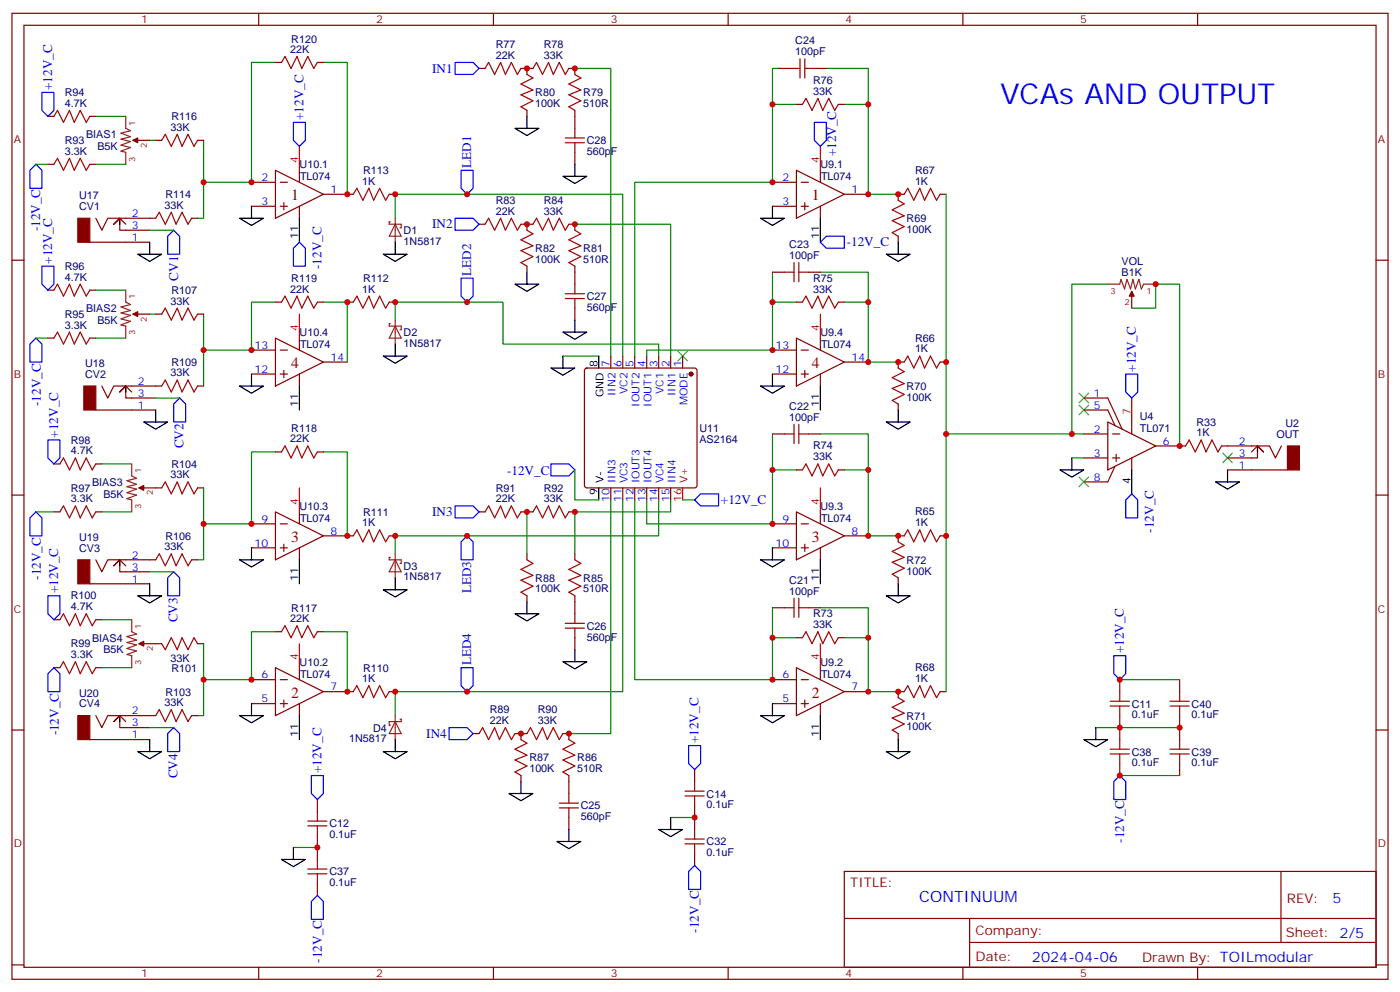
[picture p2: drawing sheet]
<svg xmlns="http://www.w3.org/2000/svg" width="412mm" height="292mm" viewBox="0 0 412 292" stroke-linecap="round" stroke-linejoin="round" font-family="sans-serif">
<g fill="none" stroke="#870000" stroke-width=".35">
<path d="M3.5 3.9h405.4v284.4h-405.4zM7.1 7.4h398.2v277.3h-398.2zM76.2 3.9v3.5M81.1 18.4h1.8M93.5 18.4h1.7M145.3 3.9v3.5M214.5 3.9v3.5M283.6 3.9v3.5M352.8 3.9v3.5M14.1 34.3h1.8M26.5 34.3h1.7M141.1 20.1h1.8"/>
<path d="M153.5 20.1h3.5M155.2 20.1v1.8M155.2 32.5v1.8M167.6 20.1h1.7v1.8M169.3 32.5v5.3M229.3 20.1h3.5M234.6 30.7h1.8M239.9 20.1h3.5M246.9 30.7h1.8M14.1 48.4h1.8M26.5 48.4h1.7M40.6 41.3h3.5"/>
<path d="M45.9 41.3h1.7M58.2 41.3h1.8M74.1 53.7h7M81.1 50.1l14.1 7.1-14.1 7zM82.5 53.7h2.2M83.6 59.7v2.1M88.2 50.1v3.6M95.2 57.2h8.9M114.7 57.2h1.7M169.3 44.8v3.6M227.5 53.7h7.1M234.6 50.1l14.1 7.1-14.1 7z"/>
<path d="M236 53.7h2.1M237.1 59.7v2.1M241.7 50.1v3.6M248.7 57.2h7.1M266.3 57.2h-1.7v1.7M276.9 57.2h1.8M3.5 76.6h3.6M26.5 71.3h17.6M28.2 64.2l1.8 3.6 1.7-3.6h14.2M37 66l-1.7-1.8-1.8 1.8 1.8-1.8v3.6h8.8M56.4 64.2h1.8M74.1 60.7h7"/>
<path d="M82.5 60.7h2.2M88.2 60.7v3.5M141.1 66h1.8M153.5 66h3.5M155.2 66v1.8M155.2 78.4v1.7M167.6 66h1.7v1.8M169.3 78.4v5.2M227.5 60.7h7.1M236 60.7h2.1M241.7 60.7v3.5M264.6 69.5v1.8"/>
<path d="M405.3 76.6h3.6M14.1 99.5h1.8M14.1 85.4h1.8M26.5 99.5h1.7M26.5 85.4h1.7M40.6 92.5h3.5M45.9 92.5h1.7M58.2 92.5h1.8M81.1 99.5l14.1 7.1-14.1 7zM81.1 88.9h1.8M88.2 99.5v3.5M93.5 88.9h1.7"/>
<path d="M102.3 88.9h1.8M114.7 88.9h1.7M169.3 90.7v3.5M227.5 80.1h3.6M234.6 99.5l14.1 7.1-14.1 7zM234.6 88.9h1.8M238.1 80.1h3.6M241.7 99.5v3.5M246.9 88.9h1.8M333.4 87.2v3.5M30 113.6l1.7 3.6 1.8-3.6h14.1M38.8 115.4l-1.8-1.8-1.7 1.8 1.7-1.8v3.6h8.9"/>
<path d="M58.2 113.6h1.8M74.1 103h7M74.1 110.1h7M82.5 103h2.2M82.5 110.1h2.2M83.6 109v2.2M88.2 110.1v3.5M95.2 106.6h7.1M172.4 108.5l.5-.2h31.7l.5 .2 .2 .5v33.9l-.2 .5-.5 .2h-31.7l-.5-.2-.2-.5v-33.9zM179.9 104.8v3.5M183.4 104.8v3.5M187 104.8v3.5"/>
<path d="M190.5 104.8v3.5M194 104.8v3.5M197.6 104.8v3.5M201.1 104.8v3.5M227.5 103h7.1M227.5 110.1h7.1M236 103h2.1M236 110.1h2.1M237.1 109v2.2M241.7 110.1v3.5M248.7 106.6h7.1M264.6 118.9v1.8"/>
<path d="M266.3 106.6h-1.7v1.7M276.9 106.6h1.8M319.3 117.2h7l4.3 9.1M15.9 136.6h1.7M28.2 136.6h1.8M28.2 120.7h17.7M81.1 133h1.8M93.5 133h1.7M227.5 127.7h3.6M234.6 138.3h1.8M238.1 127.7h3.6M246.9 138.3h1.8"/>
<path d="M319.3 127.7h7M319.3 120.7h7l2.1 4.6M319.3 134.8h7M326.3 124.2l14.1 7.1-14.1 7zM327.7 127.7h2.1M327.7 134.8h2.1M328.4 137.3l-2.1 4.6h-7M328.8 133.7v2.2M333.4 124.2v3.5M333.4 134.8v3.5M340.4 131.3h8.8M359.8 131.3h14.1l1.8 3.5 1.8-3.5"/>
<path d="M361.6 138.3h17.6M368.7 133l1.7-1.7 1.8 1.7-1.8-1.7v3.5h-8.8M3.5 145.7h3.6M15.9 150.7h1.7M28.2 150.7h1.8M42.3 143.6h5.3M58.2 143.6h1.8M74.1 154.2h7M81.1 150.7l14.1 7-14.1 7.1zM82.5 154.2h2.2M88.2 150.7v3.5M95.2 157.7h8.9"/>
<path d="M114.7 157.7h1.7M141.1 150.7h1.8M153.5 150.7h3.5M167.6 150.7h1.7M179.9 143.6v3.5M183.4 143.6v3.5M187 143.6v3.5M190.5 143.6v3.5M194 143.6v3.5M197.6 143.6v3.5M227.5 154.2h7.1M234.6 150.7l14.1 7-14.1 7.1z"/>
<path d="M236 154.2h2.1M241.7 150.7v3.5M248.7 157.7h7.1M266.3 157.7h-1.7v1.8M276.9 157.7h1.8M405.3 145.7h3.6M26.5 171.8h17.6M28.2 164.8l1.8 3.5 1.7-3.5h14.2M37 166.5l-1.7-1.7-1.8 1.7 1.8-1.7v3.5h8.8M56.4 164.8h1.8M74.1 161.3h7M82.5 161.3h2.2"/>
<path d="M83.6 160.2v2.1M88.2 161.3v3.5M155.2 163v1.8M155.2 175.4v1.7M169.3 163v1.8M169.3 175.4v5.3M227.5 161.3h7.1M227.5 178.9h3.6M236 161.3h2.1M237.1 160.2v2.1M238.1 178.9h3.6M241.7 161.3v3.5"/>
<path d="M264.6 170.1v1.7M15.9 196.5h1.7M15.9 182.4h1.7M28.2 196.5h1.8M28.2 182.4h1.8M42.3 189.5h5.3M58.2 189.5h1.8M81.1 196.5l14.1 7.1-14.1 7zM81.1 185.9h1.8M88.2 196.5v3.6M93.5 185.9h1.7M169.3 187.7v3.5"/>
<path d="M234.6 196.5l14.1 7.1-14.1 7zM234.6 187.7h1.8M241.7 196.5v3.6M246.9 187.7h1.8M3.5 214.9h3.6M26.5 217.7h17.6M28.2 210.6l1.8 3.6 1.7-3.6h14.2M37 212.4l-1.7-1.8-1.8 1.8 1.8-1.8v3.6h8.8M56.4 210.6h1.8M74.1 200.1h7M74.1 207.1h7M82.5 200.1h2.2"/>
<path d="M82.5 207.1h2.2M83.6 206.1v2.1M88.2 207.1v3.5M95.2 203.6h8.9M114.7 203.6h1.7M139.3 215.9h1.8M151.7 215.9h3.5M153.5 215.9v1.8M165.8 215.9h1.8v1.8M227.5 200.1h7.1M227.5 207.1h7.1M236 200.1h2.1"/>
<path d="M236 207.1h2.1M237.1 206.1v2.1M241.7 207.1v3.5M248.7 203.6h7.1M264.6 215.9v1.8M266.3 203.6h-1.7v1.8M276.9 203.6h1.8M329.8 200.1v3.5M329.8 210.6v7.1M347.5 200.1v3.5M347.5 210.6v7.1M405.3 214.9h3.6"/>
<path d="M93.5 235.3v3.6M153.5 228.3v1.7M167.6 228.3v5.3M204.6 226.5v3.5M204.6 237.1v7.1M329.8 224.8v3.5M347.5 224.8v3.5M93.5 245.9v7.1M167.6 240.6v3.6M204.6 251.2v3.5M248.7 256.5h156.6v28.2h-156.6zM377.3 256.5v20.9"/>
<path d="M93.5 260v3.6M248.7 270.4h156.5M285.6 277.4h119.6M285.6 270.4v14.1M3.5 284h3.6M76.2 284.7v3.6M145.3 284.7v3.6M214.5 284.7v3.6M283.6 284.7v3.6M352.8 284.7v3.6M405.3 284h3.6"/>
</g>
<g fill="none" stroke="#a10000" stroke-width=".35">
<path d="M82.9 18.4l1.1-1.8 1.7 3.5 1.8-3.5 1.4 3.5 1.8-3.5 1.7 3.5 1.1-1.7M235.7 17.3v5.7M237.1 17.3v5.7M15.9 34.3l1-1.8 1.8 3.5 1.8-3.5 1.4 3.5 1.7-3.5 1.8 3.5 1.1-1.7M142.9 20.1l1-1.7 1.8 3.5 1.8-3.5 1.4 3.5 1.7-3.5 1.8 3.5 1.1-1.8M155.2 21.9l1.8 1.1-3.5 1.7 3.5 1.8-3.5 1.4 3.5 1.8-3.5 1.7 1.7 1.1M157 20.1l1-1.7 1.8 3.5 1.8-3.5 1.4 3.5 1.7-3.5 1.8 3.5 1.1-1.8M169.3 37.8v2.8M169.3 21.9l1.8 1.1-3.5 1.7 3.5 1.8-3.5 1.4 3.5 1.8-3.5 1.7 1.7 1.1M232.8 20.1h2.9M236.4 30.7l1-1.7 1.8 3.5 1.7-3.5 1.5 3.5 1.7-3.5 1.8 3.5 1-1.8M237.1 20.1h2.8"/>
<path d="M15.9 48.4l1-1.8 1.8 3.5 1.8-3.5 1.4 3.5 1.7-3.5 1.8 3.5 1.1-1.7M47.6 41.3l1.1-1.8 1.7 3.6 1.8-3.6 1.4 3.6 1.8-3.6 1.7 3.6 1.1-1.8M104.1 57.2l1-1.8 1.8 3.5 1.8-3.5 1.4 3.5 1.7-3.5 1.8 3.5 1.1-1.7M166.5 40.6h5.7M166.5 42h5.7M169.3 42v2.8M264.6 58.9l1.7 1.1-3.5 1.8 3.5 1.7-3.5 1.4 3.5 1.8-3.5 1.8 1.8 1M266.3 57.2l1.1-1.8 1.8 3.5 1.7-3.5 1.4 3.5 1.8-3.5 1.8 3.5 1-1.7M45.9 64.2l1-1.7 1.8 3.5 1.7-3.5 1.5 3.5 1.7-3.5 1.8 3.5 1-1.8M142.9 66l1-1.8 1.8 3.6 1.8-3.6 1.4 3.6 1.7-3.6 1.8 3.6 1.1-1.8M155.2 67.8l1.8 1-3.5 1.8 3.5 1.8-3.5 1.4 3.5 1.7-3.5 1.8 1.7 1.1M157 66l1-1.8 1.8 3.6 1.8-3.6 1.4 3.6 1.7-3.6 1.8 3.6 1.1-1.8"/>
<path d="M169.3 67.8l1.8 1-3.5 1.8 3.5 1.8-3.5 1.4 3.5 1.7-3.5 1.8 1.7 1.1M233.9 77.3v5.6M235.3 77.3v5.6M15.9 99.5l1-1.7 1.8 3.5 1.8-3.5 1.4 3.5 1.7-3.5 1.8 3.5 1.1-1.8M15.9 85.4l1-1.8 1.8 3.6 1.8-3.6 1.4 3.6 1.7-3.6 1.8 3.6 1.1-1.8M47.6 92.5l1.1-1.8 1.7 3.5 1.8-3.5 1.4 3.5 1.8-3.5 1.7 3.5 1.1-1.7M82.9 88.9l1.1-1.7 1.7 3.5 1.8-3.5 1.4 3.5 1.8-3.5 1.7 3.5 1.1-1.8M104.1 88.9l1-1.7 1.8 3.5 1.8-3.5 1.4 3.5 1.7-3.5 1.8 3.5 1.1-1.8M166.5 86.5h5.7M166.5 87.9h5.7M169.3 83.6v2.9M169.3 87.9v2.8"/>
<path d="M231.1 80.1h2.8M235.3 80.1h2.8M236.4 88.9l1-1.7 1.8 3.5 1.7-3.5 1.5 3.5 1.7-3.5 1.8 3.5 1-1.8M47.6 113.6l1.1-1.7 1.7 3.5 1.8-3.5 1.4 3.5 1.8-3.5 1.7 3.5 1.1-1.8M264.6 108.3l1.7 1.1-3.5 1.8 3.5 1.7-3.5 1.4 3.5 1.8-3.5 1.8 1.8 1M266.3 106.6l1.1-1.8 1.8 3.5 1.7-3.5 1.4 3.5 1.8-3.5 1.8 3.5 1-1.7M17.6 136.6l1.1-1.8 1.8 3.5 1.7-3.5 1.4 3.5 1.8-3.5 1.8 3.5 1-1.7M82.9 133l1.1-1.7 1.7 3.5 1.8-3.5 1.4 3.5 1.8-3.5 1.7 3.5 1.1-1.8M231.1 127.7h2.8M233.9 124.9v5.7M235.3 124.9v5.7M235.3 127.7h2.8"/>
<path d="M236.4 138.3l1-1.7 1.8 3.5 1.7-3.5 1.5 3.5 1.7-3.5 1.8 3.5 1-1.8M349.2 131.3l1.1-1.8 1.8 3.5 1.7-3.5 1.4 3.5 1.8-3.5 1.8 3.5 1-1.7M17.6 150.7l1.1-1.8 1.8 3.5 1.7-3.5 1.4 3.5 1.8-3.5 1.8 3.5 1-1.7M47.6 143.6l1.1-1.7 1.7 3.5 1.8-3.5 1.4 3.5 1.8-3.5 1.7 3.5 1.1-1.8M104.1 157.7l1-1.7 1.8 3.5 1.8-3.5 1.4 3.5 1.7-3.5 1.8 3.5 1.1-1.8M142.9 150.7l1-1.8 1.8 3.5 1.8-3.5 1.4 3.5 1.7-3.5 1.8 3.5 1.1-1.7M157 150.7l1-1.8 1.8 3.5 1.8-3.5 1.4 3.5 1.7-3.5 1.8 3.5 1.1-1.7M264.6 159.5l1.7 1-3.5 1.8 3.5 1.8-3.5 1.4 3.5 1.8-3.5 1.7 1.8 1.1M266.3 157.7l1.1-1.7 1.8 3.5 1.7-3.5 1.4 3.5 1.8-3.5 1.8 3.5 1-1.8M45.9 164.8l1-1.8 1.8 3.5 1.7-3.5 1.5 3.5 1.7-3.5 1.8 3.5 1-1.7M155.2 164.8l1.8 1-3.5 1.8 3.5 1.8-3.5 1.4 3.5 1.7-3.5 1.8 1.7 1.1M169.3 164.8l1.8 1-3.5 1.8 3.5 1.8-3.5 1.4 3.5 1.7-3.5 1.8 1.7 1.1"/>
<path d="M231.1 178.9h2.8M233.9 176.1v5.6M235.3 176.1v5.6M235.3 178.9h2.8M17.6 196.5l1.1-1.7 1.8 3.5 1.7-3.5 1.4 3.5 1.8-3.5 1.8 3.5 1-1.8M17.6 182.4l1.1-1.7 1.8 3.5 1.7-3.5 1.4 3.5 1.8-3.5 1.8 3.5 1-1.8M47.6 189.5l1.1 1.7 1.7-3.5 1.8 3.5 1.4-3.5 1.8 3.5 1.7-3.5 1.1 1.8M82.9 185.9l1.1-1.7 1.7 3.5 1.8-3.5 1.4 3.5 1.8-3.5 1.7 3.5 1.1-1.8M166.5 183.5h5.7M166.5 184.9h5.7M169.3 180.7v2.8M169.3 184.9v2.8"/>
<path d="M236.4 187.7l1-1.8 1.8 3.6 1.7-3.6 1.5 3.6 1.7-3.6 1.8 3.6 1-1.8M45.9 210.6l1-1.7 1.8 3.5 1.7-3.5 1.5 3.5 1.7-3.5 1.8 3.5 1-1.8M104.1 203.6l1-1.8 1.8 3.6 1.8-3.6 1.4 3.6 1.7-3.6 1.8 3.6 1.1-1.8M141.1 215.9l1.1-1.7 1.7 3.5 1.8-3.5 1.4 3.5 1.8-3.5 1.7 3.5 1.1-1.8M153.5 217.7l1.7 1.1-3.5 1.7 3.5 1.8-3.5 1.4 3.5 1.8-3.5 1.7 1.8 1.1M155.2 215.9l1.1-1.7 1.7 3.5 1.8-3.5 1.4 3.5 1.8-3.5 1.7 3.5 1.1-1.8M167.6 217.7l1.7 1.1-3.5 1.7 3.5 1.8-3.5 1.4 3.5 1.8-3.5 1.7 1.8 1.1M264.6 205.4l1.7 1-3.5 1.8 3.5 1.7-3.5 1.4 3.5 1.8-3.5 1.8 1.8 1M266.3 203.6l1.1-1.8 1.8 3.6 1.7-3.6 1.4 3.6 1.8-3.6 1.8 3.6 1-1.8M327 207.8h5.7M327 206.4h5.7M329.8 203.6v2.8"/>
<path d="M329.8 207.8v2.8M329.8 217.7v2.8M344.7 207.8h5.6M344.7 206.4h5.6M347.5 203.6v2.8M347.5 207.8v2.8M347.5 217.7v2.8M93.5 238.9v2.8M164.7 236.4h5.7M164.7 237.8h5.7M167.6 233.6v2.8M167.6 237.8v2.8"/>
<path d="M201.8 234.3h5.6M201.8 232.9h5.6M204.6 230v2.9M204.6 234.3v2.8M327 221.9h5.7M327 220.5h5.7M329.8 221.9v2.9M344.7 221.9h5.6M344.7 220.5h5.6M347.5 221.9v2.9M90.7 257.2h5.6M90.7 255.8h5.6"/>
<path d="M90.7 243.1h5.6M90.7 241.7h5.6M93.5 243.1v2.8M93.5 253v2.8M93.5 257.2v2.8M201.8 248.4h5.6M201.8 247h5.6M204.6 244.2v2.8M204.6 248.4v2.8"/>
</g>
<g fill="none" stroke="#008700" stroke-width=".35">
<path d="M81.1 18.4h-7v35.3h-14.1M95.2 18.4h7.1v38.8M28.2 34.3h8.8M169.3 20.1h10.6v84.7M227.5 30.7h7.1M229.3 20.1h-1.8v33.6h-40.5v51.1M243.4 20.1h12.4v37.1h8.8M248.7 30.7h7.1M10.6 48.4h3.5M28.2 48.4h8.8M44.1 41.3h1.8M60 41.3v22.9h-1.8"/>
<path d="M278.7 57.2v146.4M44.1 67.8h7.1M116.4 64.2v-7h67v47.6M169.3 66h28.3v38.8M10.6 99.5h3.5M28.2 99.5h8.8M28.2 85.4h8.8M44.1 92.5h1.8M60 92.5v21.1M81.1 88.9h-7v14.1h-14.1M95.2 88.9h7.1v17.7M116.4 94.2v-5.3h31.8v12.4h45.8v3.5"/>
<path d="M227.5 80.1v22.9h-37v1.8M227.5 88.9h7.1M241.7 80.1h14.1v26.5h8.8M248.7 88.9h7.1M326.3 83.6h-10.6v44.1h3.6M333.4 90.7h7v-7.1h7.1v47.7M45.9 117.2h7M165.8 104.8h10.6M30 136.6h8.8M81.1 133h-7v21.2h-14.1M95.2 133h7.1v24.7M169.3 138.3v8.8h7.1"/>
<path d="M227.5 127.7v26.5h-37v-7.1M227.5 138.3h7.1M241.7 127.7h14.1v30h8.8M248.7 138.3h7.1M278.7 127.7h37M315.7 134.8h3.6M10.6 150.7h5.3M30 150.7h8.8M60 143.6v21.2h-1.8M155.2 150.7v12.3M179.9 147.1v68.8h-12.3M183.4 147.1v56.5h-67v7"/>
<path d="M187 147.1v53h40.5v-21.2M194 147.1v10.6h-77.6v5.3M197.6 147.1v3.6h-28.3v12.3M201.1 147.1h3.5M44.1 168.3h7.1M241.7 178.9h14.1v24.7h8.8M30 196.5h8.8M30 182.4h8.8M60 189.5v21.1h-1.8M81.1 185.9h-7v14.2h-14.1M95.2 185.9h7.1v17.7M227.5 187.7h7.1"/>
<path d="M248.7 187.7h7.1M44.1 214.2h7.1M322.8 214.2h24.7M329.8 200.1h17.7M329.8 228.3h17.7M86.4 249.4h7.1M197.6 240.6h7"/>
</g>
<path d="M199.7 103.4l2.8 2.8M202.5 103.4l-2.8 2.8M317.9 119.3l2.8 2.8M317.9 115.7l2.8 2.9M320.7 119.3l-2.8 2.8M320.7 115.7l-2.8 2.9M360.2 133.4l2.8 2.8M363 133.4l-2.8 2.8M317.9 140.4l2.8 2.9M320.7 140.4l-2.8 2.9" fill="none" stroke="#3c3" stroke-width=".35"/>
<path d="M88.2 43.1v7M241.7 43.1v7M88.2 92.5v7M241.7 92.5v7M333.4 117.2v7M88.2 143.6v7.1M201.1 143.6v3.5M241.7 143.6v7.1M88.2 189.5v7M241.7 189.5v7" fill="none" stroke="#f00" stroke-width=".35"/>
<g fill="none" stroke="#000" stroke-width=".35">
<path d="M151.7 37.8h7l-3.5 2.1zM155.2 34.3v3.5M165.8 51.9h7.1l-3.6 2.1zM169.3 48.4v3.5M35.3 64.2v1.8M40.6 74.8h7l-3.5 2.1zM44.1 71.3v3.5M70.6 64.2h7l-3.5 2.2zM74.1 60.7v3.5M88.2 64.2v7.1M112.9 74.8h7l-3.5 2.1zM116.4 71.3v3.5"/>
<path d="M224 64.2h7.1l-3.6 2.2zM227.5 60.7v3.5M241.7 64.2v7.1M261.1 74.8h7l-3.5 2.1zM264.6 71.3v3.5M151.7 83.6h7l-3.5 2.2zM155.2 80.1v3.5M165.8 97.8h7.1l-3.6 2.1zM169.3 94.2v3.6M37 113.6v1.8M70.6 113.6h7l-3.5 2.1zM74.1 110.1v3.5"/>
<path d="M88.2 113.6v7.1M112.9 104.8h7l-3.5 2.1zM116.4 101.3v3.5M162.3 108.3h7l-3.5 2.2zM165.8 104.8v3.5M176.4 104.8v3.5M224 113.6h7.1l-3.6 2.1zM227.5 110.1v3.5M241.7 113.6v7.1M42.3 124.2h7.1l-3.5 2.1zM45.9 120.7v3.5M261.1 124.2h7l-3.5 2.1z"/>
<path d="M264.6 120.7v3.5M312.2 138.3h7.1l-3.6 2.1zM315.7 134.8v3.5M333.4 138.3v7.1M361.6 138.3v3.6M370.4 131.3v1.7M176.4 143.6v3.5M358.1 141.9h7l-3.5 2.1zM35.3 164.8v1.7M40.6 175.4h7l-3.5 2.1zM44.1 171.8v3.6M70.6 164.8h7l-3.5 2.1z"/>
<path d="M74.1 161.3v3.5M88.2 164.8v7M112.9 173.6h7l-3.5 2.1zM116.4 170.1v3.5M155.2 177.1v3.6M224 164.8h7.1l-3.6 2.1zM227.5 161.3v3.5M241.7 164.8v7M261.1 175.4h7l-3.5 2.1zM264.6 171.8v3.6M151.7 180.7h7l-3.5 2.1zM165.8 194.8h7.1l-3.6 2.1z"/>
<path d="M169.3 191.2v3.6M35.3 210.6v1.8M44.1 217.7v3.5M70.6 210.6h7l-3.5 2.2zM74.1 207.1v3.5M88.2 210.6v7.1M116.4 217.7v3.5M224 210.6h7.1l-3.6 2.2zM227.5 207.1v3.5M241.7 210.6v7.1M264.6 217.7v3.5M319.3 217.7h7l-3.5 2.1z"/>
<path d="M322.8 214.2v3.5M40.6 221.2h7l-3.5 2.1zM112.9 221.2h7l-3.5 2.1zM149.9 233.6h7.1l-3.5 2.1zM153.5 230v3.6M261.1 221.2h7l-3.5 2.1zM82.9 253h7.1l-3.6 2.1zM86.4 249.4v3.6M164 247.7h7.1l-3.5 2.1zM167.6 244.2v3.5M194 244.2h7.1l-3.5 2.1zM197.6 240.6v3.6"/>
</g>
<g fill="none" stroke="#8c2424" stroke-width=".35">
<path d="M37 34.3v3.5l1.5 .7-2.9 .7 2.9 1.1-2.9 .7 2.9 .7-2.9 1 2.9 .7-2.9 1.1 1.4 .3v3.6M39.2 41.3h1.4M115 65.3h-.3v.7h3.5v1.1h-.4M116.4 64.2v7.1M116.4 66l1.8 3.5h-3.5zM37 85.4v3.5l1.5 .7-2.9 .7 2.9 1.1-2.9 .7 2.9 .7-2.9 1.1 2.9 .7-2.9 1 1.4 .4v3.5M39.2 92.5h1.4M115 95.3h-.3v.7h3.5v1h-.4M116.4 94.2v7.1M116.4 96l1.8 3.5h-3.5zM326.3 83.6h3.5l.4-1.4 1.1 2.9 .7-2.9 1 2.9 .7-2.9 .7 2.9 1.1-2.9 .7 2.9 .7-1.5h3.5M333.4 85.8v1.4"/>
<path d="M38.8 136.6v3.5l1.4 .7-2.8 .7 2.8 1.1-2.8 .7 2.8 .7-2.8 1 2.8 .7-2.8 1.1 1.4 .3v3.6M40.9 143.6h1.4M115 164.1h-.3v.7h3.5v1h-.4M116.4 164.8l1.8 3.5h-3.5zM116.4 163v7.1M38.8 182.4v3.5l1.4 .8-2.8 .7 2.8 1-2.8 .7 2.8 .7-2.8 1.1 2.8 .7-2.8 1.1 1.4 .3v3.5M40.9 189.5h1.4M116.4 210.6v7.1M116.4 212.4l1.8 3.5h-3.5zM117.8 211.7h.4v.7h-3.5v1.1h.3"/>
</g>
<g fill="#870000" stroke="#870000" stroke-width=".35">
<path d="M22.9 64.2h3.6v7.1h-3.6z"/>
<path d="M24.7 113.6h3.5v7.1h-3.5z"/>
<path d="M22.9 164.8h3.6v7h-3.6z"/>
<path d="M22.9 210.6h3.6v7.1h-3.6z"/>
<path d="M39.2 41.3l1.4-.7v1.4z"/>
<path d="M39.2 92.5l1.4-.7v1.4z"/>
<path d="M40.9 143.6l1.4-.7v1.4z"/>
<path d="M40.9 189.5l1.4-.7v1.4z"/>
<path d="M333.4 85.8l.7 1.4h-1.4z"/>
<path d="M379.2 131.3h3.6v7h-3.6z"/>
<circle cx="203.6" cy="110.1" r=".53"/>
</g>
<g fill="none" stroke="#00f" stroke-width=".35">
<path d="M134.1 18.4h5.2l1.8 1.7-1.8 1.8h-5.2zM12.3 27.2h3.6v5.3l-1.8 1.8-1.8-1.8zM86.4 36h3.6v5.3l-1.8 1.8-1.8-1.8zM239.9 36h3.5v5.3l-1.7 1.8-1.8-1.8zM10.6 48.4l1.7 1.7v5.3h-3.5v-5.3zM135.8 50.1h3.5v5.3l-1.7 1.8-1.8-1.8zM12.3 78.4h3.6v5.2l-1.8 1.8-1.8-1.8zM51.2 67.8l1.7 1.7v5.3h-3.5v-5.3zM88.2 71.3l1.8 1.8v5.3h-3.6v-5.3zM134.1 64.2h5.2l1.8 1.8-1.8 1.8h-5.2zM241.7 71.3l1.7-1.8h5.3v3.6h-5.3zM10.6 99.5l1.7 1.8v5.3h-3.5v-5.3z"/>
<path d="M135.8 81.9h3.5v5.3l-1.7 1.7-1.8-1.7zM52.9 117.2l1.8 1.7v5.3h-3.5v-5.3zM331.6 110.1h3.5v5.3l-1.7 1.8-1.8-1.8zM14.1 129.5h3.5v5.3l-1.7 1.8-1.8-1.8zM162.3 136.6h5.3l1.7 1.7-1.7 1.8h-5.3zM8.8 152.4l1.8-1.7 1.7 1.7v5.3h-3.5zM134.1 148.9h5.2l1.8 1.8-1.8 1.7h-5.2zM137.6 157.7l1.7 1.8v5.3h-3.5v-5.3zM204.6 147.1l1.8-1.7h5.3v3.5h-5.3zM333.4 145.4l1.7 1.7v5.3h-3.5v-5.3zM14.1 175.4h3.5v5.3l-1.7 1.7-1.8-1.7zM51.2 168.3l1.7 1.8v5.3h-3.5v-5.3z"/>
<path d="M15.9 196.5l1.7 1.8v5.3h-3.5v-5.3zM135.8 196.5h3.5v5.3l-1.7 1.8-1.8-1.8zM328.1 193h3.5v5.3l-1.8 1.8-1.7-1.8zM51.2 214.2l1.7 1.7v5.3h-3.5v-5.3zM132.3 214.2h5.3l1.7 1.7-1.7 1.8h-5.3zM202.8 219.5h3.6v5.3l-1.8 1.7-1.8-1.7zM91.7 228.3h3.5v5.3l-1.7 1.7-1.8-1.7zM329.8 228.3l1.8 1.7v5.3h-3.5v-5.3zM204.6 254.7l1.8 1.8v5.3h-3.6v-5.3zM93.5 263.6l1.7 1.7v5.3h-3.5v-5.3z"/>
</g>
<g fill="#c00">
<circle cx="264.6" cy="106.6" r=".88"/>
<circle cx="255.8" cy="30.7" r=".88"/>
<circle cx="255.8" cy="106.6" r=".88"/>
<circle cx="255.8" cy="138.3" r=".88"/>
<circle cx="255.8" cy="187.7" r=".88"/>
<circle cx="227.5" cy="154.2" r=".88"/>
<circle cx="227.5" cy="138.3" r=".88"/>
<circle cx="167.6" cy="215.9" r=".88"/>
<circle cx="169.3" cy="150.7" r=".88"/>
<circle cx="227.5" cy="103" r=".88"/>
<circle cx="227.5" cy="88.9" r=".88"/>
<circle cx="116.4" cy="57.2" r=".88"/>
<circle cx="116.4" cy="157.7" r=".88"/>
<circle cx="74.1" cy="53.7" r=".88"/>
<circle cx="102.3" cy="57.2" r=".88"/>
<circle cx="60" cy="53.7" r=".88"/>
<circle cx="60" cy="200.1" r=".88"/>
<circle cx="60" cy="154.2" r=".88"/>
<circle cx="155.2" cy="66" r=".88"/>
<circle cx="155.2" cy="150.7" r=".88"/>
<circle cx="153.5" cy="215.9" r=".88"/>
<circle cx="155.2" cy="20.1" r=".88"/>
<circle cx="60" cy="103" r=".88"/>
<circle cx="74.1" cy="103" r=".88"/>
<circle cx="74.1" cy="154.2" r=".88"/>
<circle cx="102.3" cy="157.7" r=".88"/>
<circle cx="102.3" cy="203.6" r=".88"/>
<circle cx="74.1" cy="200.1" r=".88"/>
<circle cx="116.4" cy="203.6" r=".88"/>
<circle cx="169.3" cy="20.1" r=".88"/>
<circle cx="169.3" cy="66" r=".88"/>
<circle cx="227.5" cy="30.7" r=".88"/>
<circle cx="227.5" cy="53.7" r=".88"/>
<circle cx="227.5" cy="187.7" r=".88"/>
<circle cx="227.5" cy="200.1" r=".88"/>
<circle cx="255.8" cy="203.6" r=".88"/>
<circle cx="264.6" cy="203.6" r=".88"/>
<circle cx="255.8" cy="157.7" r=".88"/>
<circle cx="255.8" cy="88.9" r=".88"/>
<circle cx="255.8" cy="57.2" r=".88"/>
<circle cx="264.6" cy="57.2" r=".88"/>
<circle cx="264.6" cy="157.7" r=".88"/>
<circle cx="116.4" cy="88.9" r=".88"/>
<circle cx="102.3" cy="88.9" r=".88"/>
<circle cx="347.5" cy="131.3" r=".88"/>
<circle cx="340.4" cy="83.6" r=".88"/>
<circle cx="329.8" cy="214.2" r=".88"/>
<circle cx="93.5" cy="249.4" r=".88"/>
<circle cx="204.6" cy="240.6" r=".88"/>
<circle cx="329.8" cy="200.1" r=".88"/>
<circle cx="347.5" cy="214.2" r=".88"/>
<circle cx="329.8" cy="228.3" r=".88"/>
<circle cx="137.6" cy="88.9" r=".88"/>
<circle cx="137.6" cy="57.2" r=".88"/>
<circle cx="137.6" cy="157.7" r=".88"/>
<circle cx="137.6" cy="203.6" r=".88"/>
<circle cx="278.7" cy="157.7" r=".88"/>
<circle cx="278.7" cy="106.6" r=".88"/>
<circle cx="315.7" cy="127.7" r=".88"/>
<circle cx="278.7" cy="127.7" r=".88"/>
</g>
<text font-size="8.5" fill="#00f" x="294.6" y="30.7">VCAs AND OUTPUT</text>
<g font-size="4.6" fill="#800">
<text x="85.7" y="58.9">1</text>
<text x="239.2" y="58.9">1</text>
<text x="85.7" y="108.3">4</text>
<text x="239.2" y="108.3">4</text>
<text x="85.7" y="159.5">3</text>
<text x="239.2" y="159.5">3</text>
<text x="85.7" y="205.4">2</text>
<text x="239.2" y="205.4">2</text>
</g>
<text font-size="4.6" fill="#00f" x="270.8" y="265.5">CONTINUUM</text>
<g font-size="4.2" fill="#00f">
<text x="392.5" y="265.8">5</text>
<text x="304" y="283.1">2024-04-06</text>
</g>
<g font-size="3.9" fill="#00f">
<text x="127.3" y="21.4">IN1</text>
<text x="15.4" y="26.5" transform="rotate(-90 15.4 26.5)">+12V_C</text>
<text x="89.4" y="35.3" transform="rotate(-90 89.4 35.3)">+12V_C</text>
<text x="246.4" y="46" transform="rotate(-90 246.4 46)">+12V_C</text>
<text x="138.8" y="49.4" transform="rotate(-90 138.8 49.4)">LED1</text>
<text x="11.9" y="68.1" transform="rotate(-90 11.9 68.1)">-12V_C</text>
<text x="127.3" y="67.2">IN2</text>
<text x="15.4" y="77.6" transform="rotate(-90 15.4 77.6)">+12V_C</text>
<text x="249.4" y="72.4">-12V_C</text>
<text x="52.4" y="82.6" transform="rotate(-90 52.4 82.6)">CV1</text>
<text x="94.7" y="79.2" transform="rotate(-90 94.7 79.2)">-12V_C</text>
<text x="138.8" y="81.2" transform="rotate(-90 138.8 81.2)">LED2</text>
<text x="334.6" y="109.4" transform="rotate(-90 334.6 109.4)">+12V_C</text>
<text x="12" y="119.5" transform="rotate(-90 12 119.5)">-12V_C</text>
<text x="17.1" y="128.8" transform="rotate(-90 17.1 128.8)">+12V_C</text>
<text x="54.1" y="132" transform="rotate(-90 54.1 132)">CV2</text>
<text x="149.4" y="139.8">-12V_C</text>
<text x="212.4" y="148.4">+12V_C</text>
<text x="127.3" y="151.8">IN3</text>
<text x="339.9" y="156.8" transform="rotate(-90 339.9 156.8)">-12V_C</text>
<text x="12" y="170.6" transform="rotate(-90 12 170.6)">-12V_C</text>
<text x="17.1" y="174.7" transform="rotate(-90 17.1 174.7)">+12V_C</text>
<text x="138.8" y="174.7" transform="rotate(-90 138.8 174.7)">LED3</text>
<text x="52.3" y="183.2" transform="rotate(-90 52.3 183.2)">CV3</text>
<text x="138.8" y="195.8" transform="rotate(-90 138.8 195.8)">LED4</text>
<text x="331" y="192.3" transform="rotate(-90 331 192.3)">+12V_C</text>
<text x="17.3" y="216.5" transform="rotate(-90 17.3 216.5)">-12V_C</text>
<text x="125.6" y="217.1">IN4</text>
<text x="205.8" y="218.8" transform="rotate(-90 205.8 218.8)">+12V_C</text>
<text x="94.7" y="227.6" transform="rotate(-90 94.7 227.6)">+12V_C</text>
<text x="52.3" y="229.1" transform="rotate(-90 52.3 229.1)">CV4</text>
<text x="331.1" y="248" transform="rotate(-90 331.1 248)">-12V_C</text>
<text x="205.9" y="274.5" transform="rotate(-90 205.9 274.5)">-12V_C</text>
<text x="94.8" y="283.3" transform="rotate(-90 94.8 283.3)">-12V_C</text>
</g>
<g font-size="3.9" fill="#800">
<text x="250.5" y="261.1">TITLE:</text>
<text x="379.1" y="265.8">REV:</text>
<text x="287.4" y="275.3">Company:</text>
<text x="378.7" y="275.9">Sheet: 2/5</text>
<text x="287.4" y="283">Date:</text>
<text x="336.4" y="283.1">Drawn By: TOILmodular</text>
</g>
<g font-size="3.2" fill="#800">
<text x="41.6" y="6.9">1</text>
<text x="110.8" y="6.9">2</text>
<text x="179.9" y="6.9">3</text>
<text x="249.1" y="6.9">4</text>
<text x="318.2" y="6.9">5</text>
<text x="4.1" y="42">A</text>
<text x="405.9" y="42">A</text>
<text x="4.1" y="111.2">B</text>
<text x="405.9" y="111.2">B</text>
<text x="4.1" y="180.3">C</text>
<text x="405.9" y="180.3">C</text>
<text x="4.1" y="249.4">D</text>
<text x="405.9" y="249.4">D</text>
<text x="41.6" y="287.7">1</text>
<text x="110.8" y="287.7">2</text>
<text x="179.9" y="287.7">3</text>
<text x="249.1" y="287.7">4</text>
<text x="318.2" y="287.7">5</text>
</g>
<g font-size="3.2" fill="#000080">
<text x="85.5" y="15.6">22K</text>
<text x="85.8" y="12.5">R120</text>
<text x="146.1" y="17.3">22K</text>
<text x="146.1" y="14.1">R77</text>
<text x="160.2" y="17.3">33K</text>
<text x="160.2" y="14.1">R78</text>
<text x="234.3" y="16.3">100pF</text>
<text x="234.3" y="13">C24</text>
<text x="19.1" y="28.3">R94</text>
<text x="157.7" y="28.3">R80</text>
<text x="171.8" y="28.3">R79</text>
<text x="239.5" y="27.9">33K</text>
<text x="239.5" y="24.7">R76</text>
<text x="19.1" y="31.4">4.7K</text>
<text x="50.5" y="35.5">R116</text>
<text x="157.7" y="31.5">100K</text>
<text x="171.8" y="31.5">510R</text>
<text x="25.4" y="40.7">BIAS1</text>
<text x="50.2" y="38.5">33K</text>
<text x="19.1" y="45.5">3.3K</text>
<text x="19.1" y="42.4">R93</text>
<text x="28.7" y="44.2">B5K</text>
<text x="172.9" y="45.7">560pF</text>
<text x="172.9" y="42.4">C28</text>
<text x="88.2" y="49.5">U10.1</text>
<text x="88.4" y="53">TL074</text>
<text x="107" y="51.3">R113</text>
<text x="241.7" y="49.5">U9.1</text>
<text x="241.8" y="53">TL074</text>
<text x="269.5" y="51.2">R67</text>
<text x="23.3" y="58.7">U17</text>
<text x="48.8" y="58.4">R114</text>
<text x="106.7" y="54.4">1K</text>
<text x="269.5" y="54.4">1K</text>
<text x="23.3" y="61.8">CV1</text>
<text x="48.5" y="61.4">33K</text>
<text x="146.1" y="63.2">22K</text>
<text x="146.1" y="60">R83</text>
<text x="160.2" y="63.2">33K</text>
<text x="160.2" y="60">R84</text>
<text x="267.1" y="65.4">R69</text>
<text x="118.9" y="68.9">D1</text>
<text x="267.1" y="68.6">100K</text>
<text x="118.9" y="72.1">1N5817</text>
<text x="157.7" y="77.4">100K</text>
<text x="157.7" y="74.2">R82</text>
<text x="171.8" y="77.4">510R</text>
<text x="171.8" y="74.2">R81</text>
<text x="232.5" y="76.2">100pF</text>
<text x="232.5" y="73">C23</text>
<text x="330.4" y="77.9">VOL</text>
<text x="19.1" y="82.6">4.7K</text>
<text x="19.1" y="79.4">R96</text>
<text x="85.8" y="83.1">R119</text>
<text x="107" y="83.1">R112</text>
<text x="239.5" y="82.9">R75</text>
<text x="330.4" y="81.2">B1K</text>
<text x="50.2" y="89.6">33K</text>
<text x="50.5" y="86.6">R107</text>
<text x="85.5" y="86.1">22K</text>
<text x="106.7" y="86.1">1K</text>
<text x="172.9" y="88.3">C27</text>
<text x="239.5" y="86.1">33K</text>
<text x="19.1" y="93.5">R95</text>
<text x="25.4" y="91.8">BIAS2</text>
<text x="28.7" y="95.3">B5K</text>
<text x="172.9" y="91.5">560pF</text>
<text x="19.1" y="96.7">3.3K</text>
<text x="88.2" y="98.9">U10.4</text>
<text x="118.9" y="98.9">D2</text>
<text x="241.7" y="98.9">U9.4</text>
<text x="269.5" y="100.6">R66</text>
<text x="50.5" y="107.8">R109</text>
<text x="88.4" y="102.4">TL074</text>
<text x="118.9" y="102.1">1N5817</text>
<text x="241.8" y="102.4">TL074</text>
<text x="269.5" y="103.8">1K</text>
<text x="25.1" y="111.2">CV2</text>
<text x="25.1" y="108">U18</text>
<text x="50.2" y="110.8">33K</text>
<text x="267.1" y="118">100K</text>
<text x="267.1" y="114.8">R70</text>
<text x="232.5" y="123.9">100pF</text>
<text x="232.5" y="120.6">C22</text>
<text x="335.8" y="123.7">U4</text>
<text x="352.4" y="125.3">R33</text>
<text x="378.6" y="125.7">U2</text>
<text x="20.8" y="130.6">R98</text>
<text x="85.5" y="130.2">22K</text>
<text x="85.8" y="127.2">R118</text>
<text x="206" y="130.3">AS2164</text>
<text x="206" y="127.1">U11</text>
<text x="335.8" y="127.1">TL071</text>
<text x="352.4" y="128.4">1K</text>
<text x="376" y="128.9">OUT</text>
<text x="20.8" y="133.7">4.7K</text>
<text x="50.5" y="137.8">R104</text>
<text x="239.5" y="135.5">33K</text>
<text x="239.5" y="132.3">R74</text>
<text x="27.1" y="143">BIAS3</text>
<text x="50.2" y="140.8">33K</text>
<text x="20.8" y="147.8">3.3K</text>
<text x="20.8" y="144.7">R97</text>
<text x="30.5" y="146.5">B5K</text>
<text x="146.1" y="147.8">22K</text>
<text x="146.1" y="144.7">R91</text>
<text x="160.2" y="147.8">33K</text>
<text x="160.2" y="144.7">R92</text>
<text x="88.2" y="150">U10.3</text>
<text x="88.4" y="153.6">TL074</text>
<text x="106.7" y="154.9">1K</text>
<text x="107" y="151.9">R111</text>
<text x="241.7" y="150">U9.3</text>
<text x="241.8" y="153.6">TL074</text>
<text x="269.5" y="154.9">1K</text>
<text x="269.5" y="151.7">R65</text>
<text x="23.3" y="159.2">U19</text>
<text x="48.5" y="162">33K</text>
<text x="48.8" y="158.9">R106</text>
<text x="23.3" y="162.4">CV3</text>
<text x="118.9" y="167.7">D3</text>
<text x="267.1" y="165.9">R72</text>
<text x="118.9" y="170.9">1N5817</text>
<text x="157.7" y="171.2">R88</text>
<text x="171.8" y="171.2">R85</text>
<text x="232.5" y="171.8">C21</text>
<text x="267.1" y="169.1">100K</text>
<text x="20.8" y="179.6">4.7K</text>
<text x="20.8" y="176.4">R100</text>
<text x="157.7" y="174.4">100K</text>
<text x="171.8" y="174.4">510R</text>
<text x="232.5" y="175">100pF</text>
<text x="85.5" y="183.1">22K</text>
<text x="85.8" y="180.1">R117</text>
<text x="172.9" y="185.3">C26</text>
<text x="239.5" y="184.9">33K</text>
<text x="239.5" y="181.7">R73</text>
<text x="20.8" y="190.5">R99</text>
<text x="27.1" y="188.8">BIAS4</text>
<text x="172.9" y="188.5">560pF</text>
<text x="20.8" y="193.7">3.3K</text>
<text x="30.5" y="192.4">B5K</text>
<text x="50.2" y="194.8">33K</text>
<text x="50.5" y="197.8">R101</text>
<text x="88.2" y="195.9">U10.2</text>
<text x="107" y="197.7">R110</text>
<text x="241.7" y="195.9">U9.2</text>
<text x="269.5" y="197.6">R68</text>
<text x="88.4" y="199.4">TL074</text>
<text x="106.7" y="200.8">1K</text>
<text x="241.8" y="199.4">TL074</text>
<text x="269.5" y="200.8">1K</text>
<text x="23.3" y="208.2">CV4</text>
<text x="23.3" y="205.1">U20</text>
<text x="48.5" y="207.8">33K</text>
<text x="48.8" y="204.8">R103</text>
<text x="144.3" y="209.9">R89</text>
<text x="158.4" y="209.9">R90</text>
<text x="333.4" y="208.3">C11</text>
<text x="351" y="208.3">C40</text>
<text x="109.9" y="215.3">D4</text>
<text x="144.3" y="213.1">22K</text>
<text x="158.4" y="213.1">33K</text>
<text x="267.1" y="215">100K</text>
<text x="267.1" y="211.8">R71</text>
<text x="333.4" y="211.5">0.1uF</text>
<text x="351" y="211.5">0.1uF</text>
<text x="102.8" y="218.5">1N5817</text>
<text x="155.9" y="227.3">100K</text>
<text x="155.9" y="224.1">R87</text>
<text x="170" y="227.3">510R</text>
<text x="170" y="224.1">R86</text>
<text x="333.4" y="225.6">0.1uF</text>
<text x="333.4" y="222.4">C38</text>
<text x="351" y="225.6">0.1uF</text>
<text x="351" y="222.4">C39</text>
<text x="171.1" y="238.2">C25</text>
<text x="208.1" y="237.9">0.1uF</text>
<text x="208.1" y="234.7">C14</text>
<text x="97" y="243.6">C12</text>
<text x="171.1" y="241.5">560pF</text>
<text x="97" y="246.7">0.1uF</text>
<text x="208.1" y="248.9">C32</text>
<text x="97" y="257.7">C37</text>
<text x="208.1" y="252">0.1uF</text>
<text x="97" y="260.9">0.1uF</text>
</g>
<g font-size="3.2" fill="#00f">
<text x="77" y="53.3">2</text>
<text x="230.5" y="53.3">2</text>
<text x="97.4" y="56.8">1</text>
<text x="250.8" y="56.8">1</text>
<text x="38.8" y="63.9">2</text>
<text x="77" y="60.4">3</text>
<text x="230.5" y="60.4">3</text>
<text x="38.8" y="70.9">1</text>
<text x="38.8" y="67.4">3</text>
<text x="75" y="102.7">13</text>
<text x="97.4" y="106.2">14</text>
<text x="228.4" y="102.7">13</text>
<text x="250.8" y="106.2">14</text>
<text x="40.6" y="113.3">2</text>
<text x="75" y="109.7">12</text>
<text x="179.6" y="108.2" transform="rotate(-90 179.6 108.2)">7</text>
<text x="183.1" y="108.2" transform="rotate(-90 183.1 108.2)">6</text>
<text x="186.6" y="108.2" transform="rotate(-90 186.6 108.2)">5</text>
<text x="190.1" y="108.2" transform="rotate(-90 190.1 108.2)">4</text>
<text x="193.7" y="108.2" transform="rotate(-90 193.7 108.2)">3</text>
<text x="197.2" y="108.2" transform="rotate(-90 197.2 108.2)">2</text>
<text x="200.7" y="108.2" transform="rotate(-90 200.7 108.2)">1</text>
<text x="228.4" y="109.7">12</text>
<text x="40.6" y="116.8">3</text>
<text x="181.3" y="116.7" transform="rotate(-90 181.3 116.7)">IIN2</text>
<text x="184.9" y="116" transform="rotate(-90 184.9 116)">VC2</text>
<text x="188.4" y="119.8" transform="rotate(-90 188.4 119.8)">IOUT2</text>
<text x="191.9" y="119.8" transform="rotate(-90 191.9 119.8)">IOUT1</text>
<text x="195.4" y="116" transform="rotate(-90 195.4 116)">VC1</text>
<text x="199" y="116.7" transform="rotate(-90 199 116.7)">IIN1</text>
<text x="202.5" y="119.3" transform="rotate(-90 202.5 119.3)">MODE</text>
<text x="322.2" y="116.8">1</text>
<text x="40.6" y="120.3">1</text>
<text x="322.2" y="120.3">5</text>
<text x="322.2" y="127.4">2</text>
<text x="342.5" y="130.9">6</text>
<text x="364.9" y="130.9">2</text>
<text x="322.2" y="134.4">3</text>
<text x="364.9" y="138">1</text>
<text x="364.9" y="134.4">3</text>
<text x="181.3" y="142.3" transform="rotate(-90 181.3 142.3)">IIN3</text>
<text x="184.9" y="142.3" transform="rotate(-90 184.9 142.3)">VC3</text>
<text x="188.4" y="142.3" transform="rotate(-90 188.4 142.3)">IOUT3</text>
<text x="191.9" y="142.3" transform="rotate(-90 191.9 142.3)">IOUT4</text>
<text x="195.4" y="142.3" transform="rotate(-90 195.4 142.3)">VC4</text>
<text x="199" y="142.3" transform="rotate(-90 199 142.3)">IIN4</text>
<text x="322.2" y="141.5">8</text>
<text x="179.6" y="147.8" transform="rotate(-90 179.6 147.8)">10</text>
<text x="183.1" y="147.8" transform="rotate(-90 183.1 147.8)">11</text>
<text x="186.6" y="147.8" transform="rotate(-90 186.6 147.8)">12</text>
<text x="190.1" y="147.8" transform="rotate(-90 190.1 147.8)">13</text>
<text x="193.7" y="147.8" transform="rotate(-90 193.7 147.8)">14</text>
<text x="197.2" y="147.8" transform="rotate(-90 197.2 147.8)">15</text>
<text x="77" y="153.8">9</text>
<text x="230.5" y="153.8">9</text>
<text x="75" y="160.9">10</text>
<text x="97.4" y="157.4">8</text>
<text x="228.4" y="160.9">10</text>
<text x="250.8" y="157.4">8</text>
<text x="38.8" y="164.4">2</text>
<text x="38.8" y="168">3</text>
<text x="38.8" y="171.5">1</text>
<text x="77" y="199.7">6</text>
<text x="97.4" y="203.2">7</text>
<text x="230.5" y="199.7">6</text>
<text x="250.8" y="203.2">7</text>
<text x="77" y="206.8">5</text>
<text x="230.5" y="206.8">5</text>
<text x="38.8" y="210.3">2</text>
<text x="38.8" y="213.8">3</text>
<text x="38.8" y="217.3">1</text>
</g>
<g font-size="3.2" fill="#f00">
<text x="87.8" y="48" transform="rotate(-90 87.8 48)">4</text>
<text x="241.3" y="48" transform="rotate(-90 241.3 48)">4</text>
<text x="87.8" y="97.4" transform="rotate(-90 87.8 97.4)">4</text>
<text x="241.3" y="97.4" transform="rotate(-90 241.3 97.4)">4</text>
<text x="333" y="122.1" transform="rotate(-90 333 122.1)">7</text>
<text x="202.5" y="142.3" transform="rotate(-90 202.5 142.3)">V+</text>
<text x="87.8" y="148.6" transform="rotate(-90 87.8 148.6)">4</text>
<text x="200.7" y="147.8" transform="rotate(-90 200.7 147.8)">16</text>
<text x="241.3" y="148.6" transform="rotate(-90 241.3 148.6)">4</text>
<text x="87.8" y="194.4" transform="rotate(-90 87.8 194.4)">4</text>
<text x="241.3" y="194.4" transform="rotate(-90 241.3 194.4)">4</text>
</g>
<g font-size="3.2">
<text x="87.8" y="70.4" transform="rotate(-90 87.8 70.4)">11</text>
<text x="241.3" y="70.4" transform="rotate(-90 241.3 70.4)">11</text>
<text x="176" y="108.2" transform="rotate(-90 176 108.2)">8</text>
<text x="87.8" y="119.8" transform="rotate(-90 87.8 119.8)">11</text>
<text x="177.8" y="116.9" transform="rotate(-90 177.8 116.9)">GND</text>
<text x="241.3" y="119.8" transform="rotate(-90 241.3 119.8)">11</text>
<text x="177.8" y="142.3" transform="rotate(-90 177.8 142.3)">V-</text>
<text x="333" y="142.5" transform="rotate(-90 333 142.5)">4</text>
<text x="176" y="145.8" transform="rotate(-90 176 145.8)">9</text>
<text x="87.8" y="170.9" transform="rotate(-90 87.8 170.9)">11</text>
<text x="241.3" y="170.9" transform="rotate(-90 241.3 170.9)">11</text>
<text x="87.8" y="216.8" transform="rotate(-90 87.8 216.8)">11</text>
<text x="241.3" y="216.8" transform="rotate(-90 241.3 216.8)">11</text>
</g>
<g font-size="2.5" fill="#800">
<text x="39.9" y="37" transform="rotate(-90 39.9 37)">1</text>
<text x="39.9" y="47.5" transform="rotate(-90 39.9 47.5)">3</text>
<text x="43.2" y="43.5" transform="rotate(-90 43.2 43.5)">2</text>
<text x="39.9" y="88.1" transform="rotate(-90 39.9 88.1)">1</text>
<text x="327.1" y="86.5">3</text>
<text x="331.2" y="89.8">2</text>
<text x="337.7" y="86.5">1</text>
<text x="43.2" y="94.6" transform="rotate(-90 43.2 94.6)">2</text>
<text x="39.9" y="98.7" transform="rotate(-90 39.9 98.7)">3</text>
<text x="41.6" y="139.3" transform="rotate(-90 41.6 139.3)">1</text>
<text x="41.6" y="149.8" transform="rotate(-90 41.6 149.8)">3</text>
<text x="45" y="145.8" transform="rotate(-90 45 145.8)">2</text>
<text x="41.6" y="185.1" transform="rotate(-90 41.6 185.1)">1</text>
<text x="45" y="191.7" transform="rotate(-90 45 191.7)">2</text>
<text x="41.6" y="195.7" transform="rotate(-90 41.6 195.7)">3</text>
</g>
</svg>
